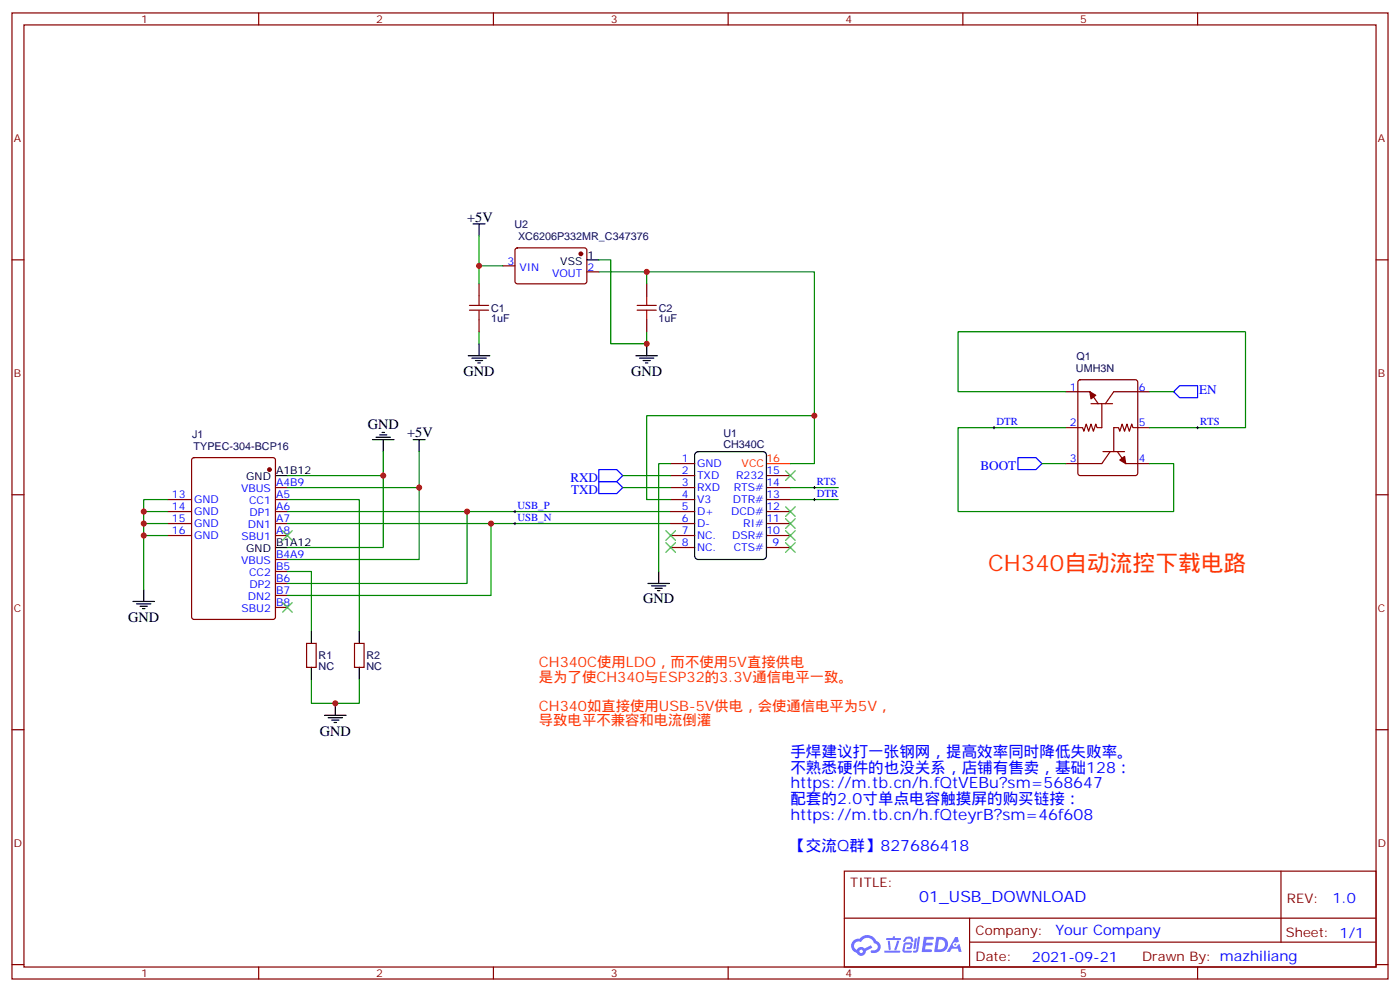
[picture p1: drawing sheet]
<svg xmlns="http://www.w3.org/2000/svg" width="412mm" height="292mm" viewBox="0 0 412 292" stroke-linecap="round" stroke-linejoin="round" font-family="sans-serif">
<g fill="none" stroke="#870000" stroke-width=".35">
<path d="M3.5 3.8h405.4v284.3h-405.4zM7.1 7.3h398.2v277.3h-398.2zM76.2 3.8v3.5M145.3 3.8v3.5M214.5 3.8v3.5M283.6 3.8v3.5M352.8 3.8v3.5M3.5 76.5h3.6M405.3 76.5h3.6M3.5 145.6h3.6M405.3 145.6h3.6M3.5 214.8h3.6"/>
<path d="M405.3 214.8h3.6M248.7 256.4h156.6v28.2h-156.6zM377.3 256.4v20.9M248.7 270.2h156.5M285.6 277.3h119.6M285.6 270.2v14.2M3.5 283.9h3.6M76.2 284.6v3.5M145.3 284.6v3.5M214.5 284.6v3.5M283.6 284.6v3.5M352.8 284.6v3.5"/>
<path d="M405.3 283.9h3.6"/>
</g>
<g fill="#5487ff">
<path d="M272.1 275.7h2.6l.3 .2-.1 .6h-2l-.1 1h1.6l.4 .4-.4 .4h-1.7l-.2 1.1 1.8 .1 .3 .3-.2 .4h-2.9z"/>
<path d="M281.4 275.8h.7l.4 1.3-.7 .3a.74 .74 0 0 0-1.1 .3 .74 .74 0 0 0 .5 1.1 .74 .74 0 0 0 .9-.7l.5-.3 .7 2.4h-.9l-.2-1h-1.9l-.5 1h-.9z"/>
<path d="M269.5 276.2h.6l-.4 2.9a.31 .31 0 0 1-.3 .3 .31 .31 0 0 1-.3-.3z"/>
<path d="M270.4 275.7h.6l-.5 4a.89 .89 0 0 1-.7 .7 .89 .89 0 0 1-.9-.3l1-.5z"/>
<path d="M266.8 275.9l.6-.2 1.2 .1 .5 1.3-.6 .1-.4-.9-1 .1a.95 .95 0 0 1-1 .8l-.1-.2z"/>
<path d="M266.4 277.6l1.8-.2a1.04 1.04 0 0 1 .6 1.1 1.04 1.04 0 0 1-.8 .9h-.7a.29 .29 0 0 1-.3-.4 .29 .29 0 0 1 .3-.2h.7l.2-.8h-1.4l-.4 1.8h1.9a.29 .29 0 0 1 .3 .3 .29 .29 0 0 1-.3 .3h-2l-.4-.3 .2-2.1z"/>
<path d="M260.5 279.8h4.4a.3 .3 0 0 1 .3 .3 .3 .3 0 0 1-.3 .3h-4.3z"/>
<path d="M264.3 276.9h.6l-.5 1.6a1.02 1.02 0 0 1-.7 1.2l-.2-.3z"/>
<path d="M261.5 276.9h.6l.3 2.4-.3 .3-.3-.2z"/>
<path d="M261.1 276.1h1.9l.2-.5h.5l-.1 .5h1.5a.29 .29 0 0 1 .3 .3 .29 .29 0 0 1-.3 .3h-3.9z"/>
<path d="M275.8 275.7l-.6 4.5h1.4a2.27 2.27 0 0 0 2.7-2.3 2.27 2.27 0 0 0-2.7-2.2zM276.6 276.5a1.5 1.5 0 0 1 1.8 1.6 1.5 1.5 0 0 1-1.9 1.3h-.3z"/>
<path d="M251.4 276.9a2.09 2.09 0 0 0 1 3.5 1.37 1.37 0 0 0 1.5 .9 1.37 1.37 0 0 0 1.1-1.4l2-1-.5-.7-1.8 1a1.4 1.4 0 0 0-2.3 .4 1.32 1.32 0 0 1-.6-1.9 1.32 1.32 0 0 1 1.9-.4 2.02 2.02 0 0 1 2-1.3 2.02 2.02 0 0 1 1.8 1.6 1.09 1.09 0 0 1 1.1 1.4 1.09 1.09 0 0 1-1.6 .7 .41 .41 0 0 0-.5 .3 .41 .41 0 0 0 .4 .5 1.89 1.89 0 0 0 2.4-1.2 1.89 1.89 0 0 0-1.2-2.4 2.98 2.98 0 0 0-5-.6l-1 .1zM253.2 280a.52 .52 0 0 1 1 0 .52 .52 0 0 1-1 0z"/>
<circle cx="281.4" cy="278" r=".28"/>
</g>
<g fill="none" stroke="#870000" stroke-width=".35">
<path d="M148.2 78.2h3.5M151.9 73.2l.5-.2h20l.5 .7-.1 9.4-.6 .4h-20.1l-.4-.7v-9.1zM141.1 83.5v3.6M141.1 94.1v3.5M172.9 80h3.5M190.5 83.5v3.6M190.5 94.1v3.5M314 115.3h7l2.5 3.5M317.7 112l.5-.2h16.2l.7 .4v27.1l-.4 .6-16.5 .1-.6-.5-.1-27zM321.4 118.8h6.3M324.6 118.8v7.1h-1.5l-.3-1.1-.7 2.1-.7-2.1-.7 2.1-.7-2.1-.7 2.1-.4-1h-4.9M338.7 115.3h-10.6l-2.5 3.5"/>
<path d="M56.7 134.9l.4-.2h23.3l.7 .4v46.5l-.4 .7h-23.6l-.6-.4-.1-46.5zM197.6 136.5h7M197.6 140h7M225.8 140h7M324.9 132.9h6.4M327 132.9l-2.4 3.6h-10.6M329.1 132.9l2.5 3.6h7.1M338.7 125.9h-5l-.3-1.1-.7 2.1-.7-2.1-.7 2.1-.7-2.1-.8 2.1-.3-1h-1.4v7M49.4 157.6h7M49.4 154.1h7M49.4 150.6h7M49.4 147h7"/>
<path d="M81.1 157.6h3.6M81.1 154.1h3.6M81.1 150.6h3.6M81.1 147h3.6M81.1 143.5h3.6M197.6 157.6h7M197.6 154.1h7M197.6 150.6h7M197.6 147h7M197.6 143.5h7M225.8 157.6h7M225.8 154.1h7"/>
<path d="M225.8 150.6h7M225.8 147h7M225.8 143.5h7M81.1 178.8h3.6M81.1 175.3h3.6M81.1 171.7h3.6M81.1 168.2h3.6M81.1 164.7h3.6M197.6 161.1h7M225.8 161.1h7M90.3 189.4h2.8v7h-2.8zM104.4 189.4h2.8v7h-2.8z"/>
</g>
<g fill="none" stroke="#000" stroke-width=".35">
<path d="M139.3 65.9h3.6M141.1 65.9v3.5M172.9 76.5h3.5M137.9 104.7h6.4M139 105.4h4.2M140.1 106.1h2.1M140.8 106.8h.7M141.1 101.2v3.5M187.3 104.7h6.4M188.4 105.4h4.2M189.4 106.1h2.2M190.1 106.8h.8"/>
<path d="M190.5 101.2v3.5M81.1 140h3.6M109.7 129.4h6.4M110.8 128.7h4.2M111.8 128h2.1M112.5 127.3h.7M112.9 129.4v3.5M121.7 129.4h3.5M123.5 129.4v3.5M204.8 133.4l.9-.5h19l.9 .5 .2 .6v29.6l-.5 .9-.6 .2h-19l-.9-.5-.2-.6v-29.6zM39.2 177h6.3M40.2 177.7h4.2"/>
<path d="M41.3 178.4h2.1M42 179.1h.7M42.3 173.5v3.5M81.1 161.1h3.6M190.9 171.7h6.3M191.9 172.4h4.2M193 173.1h2.1M193.7 173.8h.7M194 168.2v3.5M91.7 185.8v3.6M91.7 196.4v3.6M105.8 185.8v3.6"/>
<path d="M105.8 196.4v3.6M95.6 210.5h6.4M96.7 211.2h4.2M97.7 211.9h2.1M98.4 212.7h.7M98.8 207v3.5"/>
</g>
<g fill="#870000" stroke="#870000" stroke-width=".35">
<path d="M329.8 135.4l1.5-1.1 .3 2.2z"/>
<path d="M321 115.3l1.8 1-1.4 1.1z"/>
<circle cx="79.4" cy="138.2" r=".53"/>
<circle cx="171.1" cy="74.7" r=".53"/>
</g>
<g fill="none" stroke="#008700" stroke-width=".35">
<path d="M141.1 69.4v8.8M148.2 78.2h-7.1v5.3M176.4 76.5h3.5v24.7h10.6v-3.6M141.1 97.6v3.6M176.4 80h63.5v42.3M190.5 80v3.5M314 115.3h-31.8v-17.7h84.7v28.3h-28.2M338.7 115.3h7M84.7 140h28.2v21.1h-28.2M112.9 132.9v7.1M123.5 132.9v10.6M183.4 140h14.2"/>
<path d="M197.6 136.5h-3.6v31.7M232.8 136.5h7.1v-14.2h-49.4v24.7h7.1M306.9 136.5h7.1M314 125.9h-31.8v24.7h63.5v-14.1h-7M42.3 150.6h7.1M42.3 154.1h7.1M42.3 157.6h7.1M49.4 147h-7.1v26.5M84.7 150.6h52.9v21.1h-52.9M84.7 154.1h59.9v21.2h-59.9M84.7 143.5h38.8v21.2h-38.8M84.7 147h21.1v38.8"/>
<path d="M137.6 150.6h60M144.6 154.1h53M183.4 143.5h14.2M232.8 143.5h14.1M232.8 147h14.1M84.7 168.2h7v17.6M91.7 200v7h14.1v-7"/>
</g>
<g fill="none" stroke="#3c3" stroke-width=".35">
<path d="M231.4 138.6l2.8 2.8M234.2 138.6l-2.8 2.8M83.3 156.2l2.8 2.8M86.1 156.2l-2.8 2.8M196.1 159.7l2.9 2.9M196.1 156.2l2.9 2.8M199 159.7l-2.9 2.9M199 156.2l-2.9 2.8M231.4 149.2l2.8 2.8M231.4 152.7l2.8 2.8M231.4 156.2l2.8 2.8M231.4 159.7l2.8 2.9"/>
<path d="M234.2 149.2l-2.8 2.8M234.2 152.7l-2.8 2.8M234.2 156.2l-2.8 2.8M234.2 159.7l-2.8 2.9M83.3 177.4l2.8 2.8M86.1 177.4l-2.8 2.8"/>
</g>
<path d="M292.5 125.9h.7M292.8 125.5v.7M352.4 125.9h.7M352.8 125.5v.7M151.3 154.1h.7M151.3 150.6h.7M151.7 150.2v.7M151.7 153.7v.7M239.5 143.5h.7M239.5 147h.7M239.9 143.2v.7M239.9 146.7v.7" fill="none" stroke="#000" stroke-width=".29"/>
<path d="M345.7 115.3l1.8-1.8h5.3v3.6h-5.3zM176.4 138.2h5.3l1.7 1.8-1.7 1.7h-5.3zM299.9 134.7h5.3l1.7 1.8-1.7 1.7h-5.3zM176.4 141.7h5.3l1.7 1.8-1.7 1.8h-5.3z" fill="none" stroke="#00f" stroke-width=".35"/>
<path d="M138.3 91.3h5.6M138.3 89.9h5.6M141.1 87.1v2.8M141.1 91.3v2.8M187.7 91.3h5.6M187.7 89.9h5.6M190.5 87.1v2.8M190.5 91.3v2.8" fill="none" stroke="#a10000" stroke-width=".35"/>
<path d="M225.8 136.5h7" fill="none" stroke="#f00" stroke-width=".35"/>
<g fill="#c00">
<circle cx="112.9" cy="140" r=".88"/>
<circle cx="123.5" cy="143.5" r=".88"/>
<circle cx="98.8" cy="207" r=".88"/>
<circle cx="42.3" cy="150.6" r=".88"/>
<circle cx="42.3" cy="154.1" r=".88"/>
<circle cx="42.3" cy="157.6" r=".88"/>
<circle cx="137.6" cy="150.6" r=".88"/>
<circle cx="144.6" cy="154.1" r=".88"/>
<circle cx="141.1" cy="78.2" r=".88"/>
<circle cx="239.9" cy="122.3" r=".88"/>
<circle cx="190.5" cy="101.2" r=".88"/>
<circle cx="190.5" cy="80" r=".88"/>
</g>
<text font-size="6.7" fill="#f30" x="291" y="168.2">CH340自动流控下载电路</text>
<g font-size="4.6" fill="#00f">
<text x="232.8" y="222.9">手焊建议打一张钢网，提高效率同时降低失败率。</text>
<text x="232.8" y="227.5">不熟悉硬件的也没关系，店铺有售卖，基础128：</text>
<text x="232.8" y="232.1">https://m.tb.cn/h.fQtVEBu?sm=568647</text>
<text x="232.8" y="236.6">配套的2.0寸单点电容触摸屏的购买链接：</text>
<text x="232.8" y="241.2">https://m.tb.cn/h.fQteyrB?sm=46f608</text>
<text x="232.8" y="250.4">【交流Q群】827686418</text>
<text x="270.8" y="265.4">01_USB_DOWNLOAD</text>
</g>
<g font-size="4.2">
<text x="137.6" y="65.2">+5V</text>
<text x="136.5" y="110.7">GND</text>
<text x="185.9" y="110.7">GND</text>
<text x="108.3" y="126.2">GND</text>
<text x="119.9" y="128.7">+5V</text>
<text x="189.4" y="177.4">GND</text>
<text x="37.8" y="183">GND</text>
<text x="94.2" y="216.5">GND</text>
</g>
<g font-size="4.2" fill="#f30">
<text x="158.7" y="196.4">CH340C使用LDO，而不使用5V直接供电</text>
<text x="158.7" y="200.7">是为了使CH340与ESP32的3.3V通信电平一致。</text>
<text x="158.7" y="209.1">CH340如直接使用USB-5V供电，会使通信电平为5V，</text>
<text x="158.7" y="213.4">导致电平不兼容和电流倒灌</text>
</g>
<g font-size="4.2" fill="#00f">
<text x="392.5" y="265.7">1.0</text>
<text x="310.9" y="275.2">Your Company</text>
<text x="304" y="283">2021-09-21</text>
</g>
<g font-size="3.9" fill="#00f">
<text x="353.2" y="116">EN</text>
<text x="168" y="141.7">RXD</text>
<text x="288.8" y="138.2">BOOT</text>
<text x="168.2" y="145.3">TXD</text>
</g>
<g font-size="3.9" fill="#800">
<text x="250.5" y="261">TITLE:</text>
<text x="379.1" y="265.7">REV:</text>
<text x="287.4" y="275.2">Company:</text>
<text x="378.7" y="275.8">Sheet: 1/1</text>
<text x="287.4" y="282.9">Date:</text>
<text x="336.4" y="282.9">Drawn By: mazhiliang</text>
</g>
<g font-size="3.2" fill="#800">
<text x="41.6" y="6.8">1</text>
<text x="110.8" y="6.8">2</text>
<text x="179.9" y="6.8">3</text>
<text x="249.1" y="6.8">4</text>
<text x="318.2" y="6.8">5</text>
<text x="4.1" y="41.9">A</text>
<text x="405.9" y="41.9">A</text>
<text x="4.1" y="111.1">B</text>
<text x="405.9" y="111.1">B</text>
<text x="4.1" y="180.2">C</text>
<text x="405.9" y="180.2">C</text>
<text x="4.1" y="249.3">D</text>
<text x="405.9" y="249.3">D</text>
<text x="41.6" y="287.6">1</text>
<text x="110.8" y="287.6">2</text>
<text x="179.9" y="287.6">3</text>
<text x="249.1" y="287.6">4</text>
<text x="318.2" y="287.6">5</text>
</g>
<g font-size="3.2" fill="#000080">
<text x="151.5" y="67">U2</text>
<text x="152.6" y="70.5">XC6206P332MR_C347376</text>
<text x="144.6" y="94.9">1uF</text>
<text x="144.6" y="91.7">C1</text>
<text x="194" y="94.9">1uF</text>
<text x="194" y="91.7">C2</text>
<text x="317.1" y="105.8">Q1</text>
<text x="316.9" y="109.3">UMH3N</text>
<text x="56.6" y="128.8">J1</text>
<text x="213.1" y="131.8">CH340C</text>
<text x="213.1" y="128.7">U1</text>
<text x="57" y="132.3">TYPEC-304-BCP16</text>
<text x="93.8" y="197.2">NC</text>
<text x="93.8" y="194.1">R1</text>
<text x="107.9" y="197.2">NC</text>
<text x="108" y="194.1">R2</text>
</g>
<g font-size="3.2" fill="#00f">
<text x="149.5" y="77.9">3</text>
<text x="153" y="79.7">VIN</text>
<text x="162.6" y="81.4">VOUT</text>
<text x="173" y="79.7">2</text>
<text x="315.1" y="114.9">1</text>
<text x="335.5" y="114.9">6</text>
<text x="293.5" y="125">DTR</text>
<text x="315.1" y="125.5">2</text>
<text x="335.5" y="125.5">5</text>
<text x="353.5" y="125">RTS</text>
<text x="200.8" y="136.1">1</text>
<text x="205.3" y="137.5">GND</text>
<text x="315.1" y="136.1">3</text>
<text x="335.5" y="136.1">4</text>
<text x="81.3" y="143.2">A4B9</text>
<text x="200.8" y="143.2">3</text>
<text x="200.8" y="139.6">2</text>
<text x="205.3" y="141">TXD</text>
<text x="216.8" y="141">R232</text>
<text x="225.8" y="139.6">15</text>
<text x="225.8" y="143.2">14</text>
<text x="240.6" y="142.6">RTS</text>
<text x="50.6" y="146.7">13</text>
<text x="57.1" y="148.1">GND</text>
<text x="71" y="144.9">VBUS</text>
<text x="73.4" y="148.4">CC1</text>
<text x="81.3" y="146.7">A5</text>
<text x="152.4" y="149.7">USB_P</text>
<text x="200.8" y="146.7">4</text>
<text x="205.3" y="148.1">V3</text>
<text x="205.3" y="144.6">RXD</text>
<text x="215.9" y="148.1">DTR#</text>
<text x="216.1" y="144.6">RTS#</text>
<text x="225.8" y="146.7">13</text>
<text x="240.6" y="146.2">DTR</text>
<text x="50.6" y="153.7">15</text>
<text x="50.6" y="150.2">14</text>
<text x="57.1" y="155.2">GND</text>
<text x="57.1" y="151.6">GND</text>
<text x="73" y="155.5">DN1</text>
<text x="73.5" y="152">DP1</text>
<text x="81.3" y="153.7">A7</text>
<text x="81.3" y="150.2">A6</text>
<text x="152.4" y="153.2">USB_N</text>
<text x="200.8" y="153.7">6</text>
<text x="200.8" y="150.2">5</text>
<text x="205.3" y="155.2">D-</text>
<text x="205.3" y="151.6">D+</text>
<text x="215.4" y="151.6">DCD#</text>
<text x="218.9" y="155.2">RI#</text>
<text x="225.8" y="150.2">12</text>
<text x="225.8" y="153.7">11</text>
<text x="50.6" y="157.3">16</text>
<text x="57.1" y="158.7">GND</text>
<text x="71.2" y="159">SBU1</text>
<text x="81.3" y="157.3">A8</text>
<text x="200.8" y="160.8">8</text>
<text x="200.8" y="157.3">7</text>
<text x="205.3" y="158.7">NC.</text>
<text x="215.7" y="158.7">DSR#</text>
<text x="225.8" y="157.3">10</text>
<text x="227.5" y="160.8">9</text>
<text x="71" y="166.1">VBUS</text>
<text x="81.3" y="167.9">B5</text>
<text x="81.3" y="164.3">B4A9</text>
<text x="205.3" y="162.2">NC.</text>
<text x="216.1" y="162.2">CTS#</text>
<text x="73.4" y="169.6">CC2</text>
<text x="73.5" y="173.1">DP2</text>
<text x="81.3" y="171.4">B6</text>
<text x="73" y="176.7">DN2</text>
<text x="81.3" y="178.4">B8</text>
<text x="81.3" y="174.9">B7</text>
<text x="71.2" y="180.2">SBU2</text>
</g>
<g font-size="3.2">
<text x="165.1" y="77.9">VSS</text>
<text x="173" y="76.1">1</text>
<text x="72.6" y="141.4">GND</text>
<text x="81.3" y="139.6">A1B12</text>
<text x="81.3" y="160.8">B1A12</text>
<text x="72.6" y="162.6">GND</text>
</g>
<g font-size="3.2" fill="#f00">
<text x="218.5" y="137.5">VCC</text>
<text x="225.8" y="136.1">16</text>
</g>
</svg>
